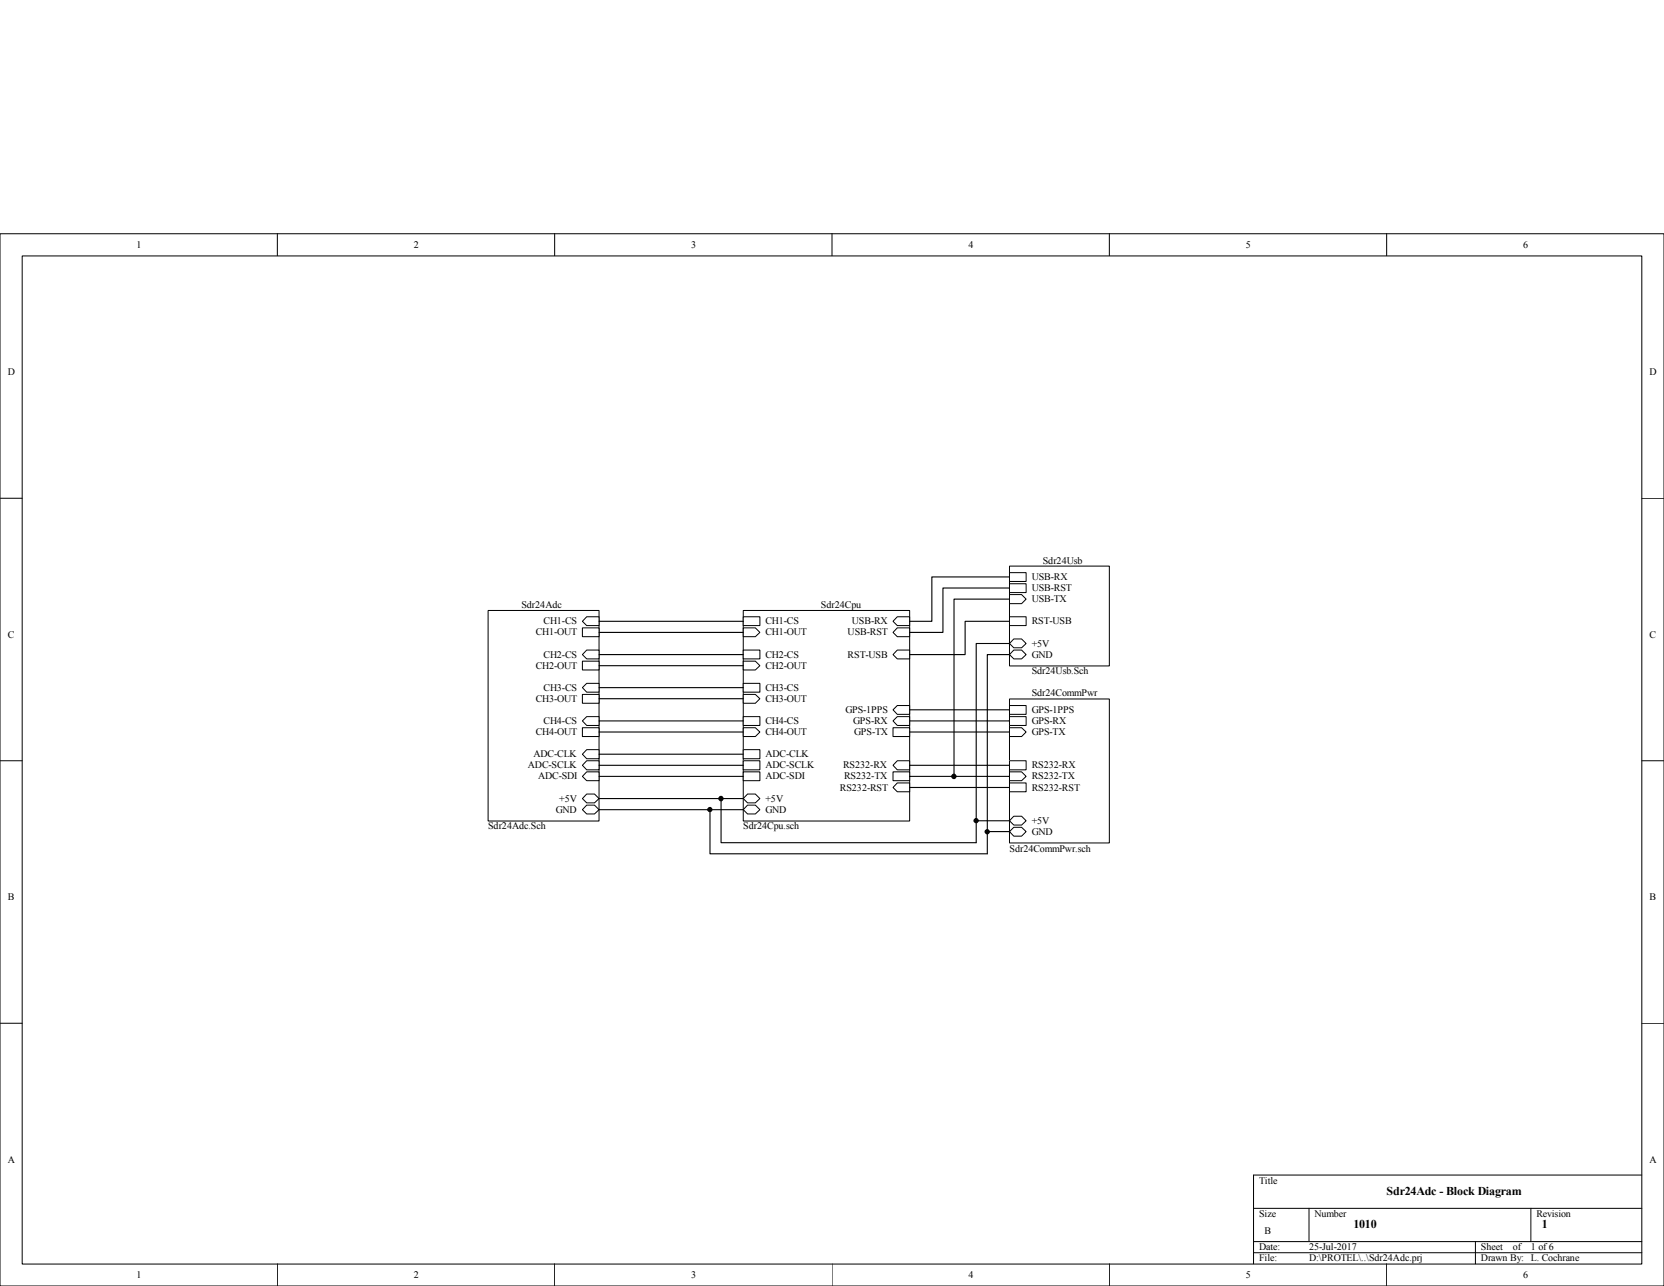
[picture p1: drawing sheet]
<svg xmlns="http://www.w3.org/2000/svg" width="279mm" height="216mm" viewBox="0 0 279 216" stroke-linecap="round" stroke-linejoin="round" font-family="sans-serif">
<g fill="none" stroke="#000" stroke-width=".17">
<path d="M0 39.2h279.4v176.7h-279.4zM46.6 39.2v3.7M93.1 39.2v3.7M139.7 39.2v3.7M186.3 39.2v3.7M232.8 39.2v3.7M3.7 43h272v169.2h-272zM0 83.7h3.7M275.7 83.7h3.7M0 127.7h3.7M275.7 127.7h3.7M0 171.8h3.7"/>
<path d="M275.7 171.8h3.7M275.7 197.3h-65.2v14.9M46.6 212.2v3.7M93.1 212.2v3.7M139.7 212.2v3.7M186.3 212.2v3.7M210.5 202.9h65.2M210.5 208.4h65.2M210.5 210.3h65.2M219.8 202.9v5.5M232.8 212.2v3.7M247.7 208.4v3.8"/>
<path d="M257 202.9v5.5"/>
</g>
<path d="M82 102.5h18.6v35.3h-18.6z" fill="#fff"/>
<path d="M82 102.5h18.6v35.3h-18.6z" fill="none" stroke="#000" stroke-width=".17"/>
<path d="M98.5 133.3h1.3l.8 .8-.8 .7h-1.3l-.7-.7z" fill-rule="evenodd" fill="#fff"/>
<path d="M98.5 133.3h1.3l.8 .8-.8 .7h-1.3l-.7-.7z" fill="none" stroke="#000" stroke-width=".17"/>
<path d="M98.5 103.5h2.1v1.5h-2.1l-.7-.7z" fill-rule="evenodd" fill="#fff"/>
<path d="M98.5 103.5h2.1v1.5h-2.1l-.7-.7z" fill="none" stroke="#000" stroke-width=".17"/>
<path d="M98.5 129.6h2.1v1.5h-2.1l-.7-.8z" fill-rule="evenodd" fill="#fff"/>
<path d="M98.5 129.6h2.1v1.5h-2.1l-.7-.8z" fill="none" stroke="#000" stroke-width=".17"/>
<path d="M97.8 105.4h2.8v1.5h-2.8z" fill-rule="evenodd" fill="#fff"/>
<path d="M97.8 105.4h2.8v1.5h-2.8z" fill="none" stroke="#000" stroke-width=".17"/>
<path d="M98.5 127.7h2.1v1.5h-2.1l-.7-.7z" fill-rule="evenodd" fill="#fff"/>
<path d="M98.5 127.7h2.1v1.5h-2.1l-.7-.7z" fill="none" stroke="#000" stroke-width=".17"/>
<path d="M98.5 109.1h2.1v1.5h-2.1l-.7-.7z" fill-rule="evenodd" fill="#fff"/>
<path d="M98.5 109.1h2.1v1.5h-2.1l-.7-.7z" fill="none" stroke="#000" stroke-width=".17"/>
<path d="M97.8 111h2.8v1.5h-2.8z" fill-rule="evenodd" fill="#fff"/>
<path d="M97.8 111h2.8v1.5h-2.8z" fill="none" stroke="#000" stroke-width=".17"/>
<path d="M97.8 115.4l.7-.7h2.1v1.5h-2.1z" fill-rule="evenodd" fill="#fff"/>
<path d="M97.8 115.4l.7-.7h2.1v1.5h-2.1z" fill="none" stroke="#000" stroke-width=".17"/>
<path d="M97.8 116.6h2.8v1.5h-2.8z" fill-rule="evenodd" fill="#fff"/>
<path d="M97.8 116.6h2.8v1.5h-2.8z" fill="none" stroke="#000" stroke-width=".17"/>
<path d="M98.5 125.9h2.1v1.5h-2.1l-.7-.8z" fill-rule="evenodd" fill="#fff"/>
<path d="M98.5 125.9h2.1v1.5h-2.1l-.7-.8z" fill="none" stroke="#000" stroke-width=".17"/>
<path d="M98.5 135.2h1.3l.8 .7-.8 .8h-1.3l-.7-.8z" fill-rule="evenodd" fill="#fff"/>
<path d="M98.5 135.2h1.3l.8 .7-.8 .8h-1.3l-.7-.8z" fill="none" stroke="#000" stroke-width=".17"/>
<path d="M97.8 121l.7-.7h2.1v1.5h-2.1z" fill-rule="evenodd" fill="#fff"/>
<path d="M97.8 121l.7-.7h2.1v1.5h-2.1z" fill="none" stroke="#000" stroke-width=".17"/>
<path d="M97.8 122.2h2.8v1.5h-2.8z" fill-rule="evenodd" fill="#fff"/>
<path d="M97.8 122.2h2.8v1.5h-2.8z" fill="none" stroke="#000" stroke-width=".17"/>
<path d="M124.8 102.5h27.9v35.3h-27.9z" fill="#fff"/>
<path d="M124.8 102.5h27.9v35.3h-27.9z" fill="none" stroke="#000" stroke-width=".17"/>
<path d="M150.7 131.4h2v1.5h-2l-.8-.7z" fill-rule="evenodd" fill="#fff"/>
<path d="M150.7 131.4h2v1.5h-2l-.8-.7z" fill="none" stroke="#000" stroke-width=".17"/>
<path d="M125.5 135.2h1.3l.8 .7-.8 .8h-1.3l-.7-.8z" fill-rule="evenodd" fill="#fff"/>
<path d="M125.5 135.2h1.3l.8 .7-.8 .8h-1.3l-.7-.8z" fill="none" stroke="#000" stroke-width=".17"/>
<path d="M124.8 116.6h2l.8 .7-.8 .8h-2z" fill-rule="evenodd" fill="#fff"/>
<path d="M124.8 116.6h2l.8 .7-.8 .8h-2z" fill="none" stroke="#000" stroke-width=".17"/>
<path d="M124.8 111h2l.8 .8-.8 .7h-2z" fill-rule="evenodd" fill="#fff"/>
<path d="M124.8 111h2l.8 .8-.8 .7h-2z" fill="none" stroke="#000" stroke-width=".17"/>
<path d="M124.8 105.4h2l.8 .8-.8 .7h-2z" fill-rule="evenodd" fill="#fff"/>
<path d="M124.8 105.4h2l.8 .8-.8 .7h-2z" fill="none" stroke="#000" stroke-width=".17"/>
<path d="M149.9 122.2h2.8v1.5h-2.8z" fill-rule="evenodd" fill="#fff"/>
<path d="M149.9 122.2h2.8v1.5h-2.8z" fill="none" stroke="#000" stroke-width=".17"/>
<path d="M149.9 121l.8-.7h2v1.5h-2z" fill-rule="evenodd" fill="#fff"/>
<path d="M149.9 121l.8-.7h2v1.5h-2z" fill="none" stroke="#000" stroke-width=".17"/>
<path d="M150.7 127.7h2v1.5h-2l-.8-.7z" fill-rule="evenodd" fill="#fff"/>
<path d="M150.7 127.7h2v1.5h-2l-.8-.7z" fill="none" stroke="#000" stroke-width=".17"/>
<path d="M149.9 119.2l.8-.8h2v1.5h-2z" fill-rule="evenodd" fill="#fff"/>
<path d="M149.9 119.2l.8-.8h2v1.5h-2z" fill="none" stroke="#000" stroke-width=".17"/>
<path d="M150.7 103.5h2v1.5h-2l-.8-.7z" fill-rule="evenodd" fill="#fff"/>
<path d="M150.7 103.5h2v1.5h-2l-.8-.7z" fill="none" stroke="#000" stroke-width=".17"/>
<path d="M150.7 105.4h2v1.5h-2l-.8-.7z" fill-rule="evenodd" fill="#fff"/>
<path d="M150.7 105.4h2v1.5h-2l-.8-.7z" fill="none" stroke="#000" stroke-width=".17"/>
<path d="M124.8 125.9h2.8v1.5h-2.8z" fill-rule="evenodd" fill="#fff"/>
<path d="M124.8 125.9h2.8v1.5h-2.8z" fill="none" stroke="#000" stroke-width=".17"/>
<path d="M124.8 103.5h2.8v1.5h-2.8z" fill-rule="evenodd" fill="#fff"/>
<path d="M124.8 103.5h2.8v1.5h-2.8z" fill="none" stroke="#000" stroke-width=".17"/>
<path d="M124.8 109.1h2.8v1.5h-2.8z" fill-rule="evenodd" fill="#fff"/>
<path d="M124.8 109.1h2.8v1.5h-2.8z" fill="none" stroke="#000" stroke-width=".17"/>
<path d="M124.8 114.7h2.8v1.5h-2.8z" fill-rule="evenodd" fill="#fff"/>
<path d="M124.8 114.7h2.8v1.5h-2.8z" fill="none" stroke="#000" stroke-width=".17"/>
<path d="M124.8 127.7h2.8v1.5h-2.8z" fill-rule="evenodd" fill="#fff"/>
<path d="M124.8 127.7h2.8v1.5h-2.8z" fill="none" stroke="#000" stroke-width=".17"/>
<path d="M124.8 129.6h2.8v1.5h-2.8z" fill-rule="evenodd" fill="#fff"/>
<path d="M124.8 129.6h2.8v1.5h-2.8z" fill="none" stroke="#000" stroke-width=".17"/>
<path d="M124.8 122.2h2l.8 .7-.8 .8h-2z" fill-rule="evenodd" fill="#fff"/>
<path d="M124.8 122.2h2l.8 .7-.8 .8h-2z" fill="none" stroke="#000" stroke-width=".17"/>
<path d="M124.8 120.3h2.8v1.5h-2.8z" fill-rule="evenodd" fill="#fff"/>
<path d="M124.8 120.3h2.8v1.5h-2.8z" fill="none" stroke="#000" stroke-width=".17"/>
<path d="M149.9 129.6h2.8v1.5h-2.8z" fill-rule="evenodd" fill="#fff"/>
<path d="M149.9 129.6h2.8v1.5h-2.8z" fill="none" stroke="#000" stroke-width=".17"/>
<path d="M125.5 133.3h1.3l.8 .8-.8 .7h-1.3l-.7-.7z" fill-rule="evenodd" fill="#fff"/>
<path d="M125.5 133.3h1.3l.8 .8-.8 .7h-1.3l-.7-.7z" fill="none" stroke="#000" stroke-width=".17"/>
<path d="M150.7 109.1h2v1.5h-2l-.8-.7z" fill-rule="evenodd" fill="#fff"/>
<path d="M150.7 109.1h2v1.5h-2l-.8-.7z" fill="none" stroke="#000" stroke-width=".17"/>
<path d="M100.6 104.3h24.2M100.6 106.2h24.2M100.6 109.9h24.2M100.6 111.8h24.2M100.6 115.4h24.2M100.6 117.3h24.2M100.6 126.6h24.2M100.6 128.5h24.2M100.6 130.3h24.2M100.6 134.1h24.2M100.6 135.9h24.2" fill="none" stroke="#000" stroke-width=".19"/>
<path d="M169.5 117.4h16.8v24.1h-16.8z" fill="#fff"/>
<path d="M169.5 117.3h16.8v24.2h-16.8z" fill="none" stroke="#000" stroke-width=".17"/>
<path d="M169.5 129.6h2l.8 .7-.8 .8h-2z" fill-rule="evenodd" fill="#fff"/>
<path d="M169.5 129.6h2l.8 .7-.8 .8h-2z" fill="none" stroke="#000" stroke-width=".17"/>
<path d="M169.5 131.4h2.8v1.5h-2.8z" fill-rule="evenodd" fill="#fff"/>
<path d="M169.5 131.4h2.8v1.5h-2.8z" fill="none" stroke="#000" stroke-width=".17"/>
<path d="M169.5 127.7h2.8v1.5h-2.8z" fill-rule="evenodd" fill="#fff"/>
<path d="M169.5 127.7h2.8v1.5h-2.8z" fill="none" stroke="#000" stroke-width=".17"/>
<path d="M169.5 118.4h2.8v1.5h-2.8z" fill-rule="evenodd" fill="#fff"/>
<path d="M169.5 118.4h2.8v1.5h-2.8z" fill="none" stroke="#000" stroke-width=".17"/>
<path d="M169.5 120.3h2.8v1.5h-2.8z" fill-rule="evenodd" fill="#fff"/>
<path d="M169.5 120.3h2.8v1.5h-2.8z" fill="none" stroke="#000" stroke-width=".17"/>
<path d="M169.5 122.2h2l.8 .7-.8 .8h-2z" fill-rule="evenodd" fill="#fff"/>
<path d="M169.5 122.2h2l.8 .7-.8 .8h-2z" fill="none" stroke="#000" stroke-width=".17"/>
<path d="M169.5 139.6l.7-.7h1.3l.8 .7-.8 .8h-1.3z" fill-rule="evenodd" fill="#fff"/>
<path d="M169.5 139.6l.7-.7h1.3l.8 .7-.8 .8h-1.3z" fill="none" stroke="#000" stroke-width=".17"/>
<path d="M170.2 137h1.3l.8 .8-.8 .7h-1.3l-.7-.7z" fill-rule="evenodd" fill="#fff"/>
<path d="M170.2 137h1.3l.8 .8-.8 .7h-1.3l-.7-.7z" fill="none" stroke="#000" stroke-width=".17"/>
<path d="M119.2 135.9v7.4h46.6M121.1 134.1v7.4h42.8" fill="none" stroke="#000" stroke-width=".19"/>
<path d="M169.5 95.1h16.8v16.7h-16.8z" fill="#fff"/>
<path d="M169.5 95h16.8v16.8h-16.8z" fill="none" stroke="#000" stroke-width=".17"/>
<path d="M169.5 96.1h2.8v1.5h-2.8z" fill-rule="evenodd" fill="#fff"/>
<path d="M169.5 96.1h2.8v1.5h-2.8z" fill="none" stroke="#000" stroke-width=".17"/>
<path d="M169.5 99.8h2l.8 .8-.8 .7h-2z" fill-rule="evenodd" fill="#fff"/>
<path d="M169.5 99.8h2l.8 .8-.8 .7h-2z" fill="none" stroke="#000" stroke-width=".17"/>
<path d="M169.5 98h2.8v1.5h-2.8z" fill-rule="evenodd" fill="#fff"/>
<path d="M169.5 98h2.8v1.5h-2.8z" fill="none" stroke="#000" stroke-width=".17"/>
<path d="M170.2 107.3h1.3l.8 .7-.8 .8h-1.3l-.7-.8z" fill-rule="evenodd" fill="#fff"/>
<path d="M170.2 107.3h1.3l.8 .7-.8 .8h-1.3l-.7-.8z" fill="none" stroke="#000" stroke-width=".17"/>
<path d="M170.2 109.1h1.3l.8 .8-.8 .7h-1.3l-.7-.7z" fill-rule="evenodd" fill="#fff"/>
<path d="M170.2 109.1h1.3l.8 .8-.8 .7h-1.3l-.7-.7z" fill="none" stroke="#000" stroke-width=".17"/>
<path d="M169.5 103.5h2.8v1.5h-2.8z" fill-rule="evenodd" fill="#fff"/>
<g fill="none" stroke="#000" stroke-width=".17">
<path d="M169.5 103.5h2.8v1.5h-2.8z"/>
<circle cx="119.2" cy="135.9" r=".36"/>
<circle cx="121" cy="134.1" r=".37"/>
<circle cx="160.2" cy="130.3" r=".37"/>
<circle cx="163.9" cy="137.8" r=".36"/>
<circle cx="165.8" cy="139.6" r=".36"/>
</g>
<g fill="none" stroke="#000" stroke-width=".19">
<path d="M169.5 96.9h-13v7.4h-3.8M169.5 98.7h-11.2v7.5h-5.6M152.7 119.2h16.8M169.5 108h-5.6v33.5M169.5 109.9h-3.7v33.4M169.5 100.6h-9.3v29.7M169.5 104.3h-7.4v5.6h-9.4M100.6 121h24.2M100.6 122.9h24.2M152.7 121h16.8M152.7 122.9h16.8M152.7 128.5h16.8"/>
<path d="M152.7 130.3h16.8M152.7 132.2h16.8M163.9 137.8h5.6M165.8 139.6h3.7"/>
</g>
<g fill="#000">
<circle cx="119.2" cy="135.9" r=".36"/>
<circle cx="121" cy="134.1" r=".37"/>
<circle cx="160.2" cy="130.3" r=".37"/>
<circle cx="163.9" cy="137.8" r=".36"/>
<circle cx="165.8" cy="139.6" r=".36"/>
</g>
<g font-size="2">
<text x="232.8" y="200.6">Sdr24Adc - Block Diagram</text>
<text x="227.2" y="206.2">1010</text>
<text x="258.9" y="206.2">1</text>
</g>
<g font-size="1.7">
<text x="22.9" y="41.6">1</text>
<text x="69.5" y="41.6">2</text>
<text x="116" y="41.6">3</text>
<text x="162.6" y="41.6">4</text>
<text x="209.2" y="41.6">5</text>
<text x="255.7" y="41.6">6</text>
<text x="1.3" y="63">D</text>
<text x="277" y="63">D</text>
<text x="175.1" y="94.6">Sdr24Usb</text>
<text x="173.2" y="97.4">USB-RX</text>
<text x="173.2" y="101.1">USB-TX</text>
<text x="173.2" y="99.3">USB-RST</text>
<text x="1.3" y="107.1">C</text>
<text x="87.5" y="102.1">Sdr24Adc</text>
<text x="90" y="106.7">CH1-OUT</text>
<text x="91.3" y="104.8">CH1-CS</text>
<text x="128.5" y="106.7">CH1-OUT</text>
<text x="128.5" y="104.8">CH1-CS</text>
<text x="137.8" y="102.1">Sdr24Cpu</text>
<text x="142.3" y="106.7">USB-RST</text>
<text x="143" y="104.8">USB-RX</text>
<text x="173.2" y="104.8">RST-USB</text>
<text x="277" y="107.1">C</text>
<text x="90" y="112.3">CH2-OUT</text>
<text x="91.3" y="110.4">CH2-CS</text>
<text x="128.5" y="112.3">CH2-OUT</text>
<text x="128.5" y="110.4">CH2-CS</text>
<text x="142.3" y="110.4">RST-USB</text>
<text x="173.2" y="108.5">+5V</text>
<text x="173.2" y="110.4">GND</text>
<text x="173.2" y="113.2">Sdr24Usb.Sch</text>
<text x="90" y="117.9">CH3-OUT</text>
<text x="91.3" y="116">CH3-CS</text>
<text x="128.5" y="117.9">CH3-OUT</text>
<text x="128.5" y="116">CH3-CS</text>
<text x="141.9" y="119.7">GPS-1PPS</text>
<text x="173.2" y="119.7">GPS-1PPS</text>
<text x="173.2" y="116.9">Sdr24CommPwr</text>
<text x="90" y="123.4">CH4-OUT</text>
<text x="91.3" y="121.6">CH4-CS</text>
<text x="128.5" y="123.4">CH4-OUT</text>
<text x="128.5" y="121.6">CH4-CS</text>
<text x="143.3" y="121.6">GPS-RX</text>
<text x="143.4" y="123.4">GPS-TX</text>
<text x="173.2" y="121.6">GPS-RX</text>
<text x="173.2" y="123.4">GPS-TX</text>
<text x="88.6" y="129">ADC-SCLK</text>
<text x="89.6" y="127.2">ADC-CLK</text>
<text x="90.3" y="130.9">ADC-SDI</text>
<text x="128.5" y="127.2">ADC-CLK</text>
<text x="128.5" y="129">ADC-SCLK</text>
<text x="128.5" y="130.9">ADC-SDI</text>
<text x="141.6" y="129">RS232-RX</text>
<text x="141.7" y="130.9">RS232-TX</text>
<text x="173.2" y="130.9">RS232-TX</text>
<text x="173.2" y="129">RS232-RX</text>
<text x="93.3" y="136.4">GND</text>
<text x="93.9" y="134.6">+5V</text>
<text x="128.5" y="136.4">GND</text>
<text x="128.5" y="134.6">+5V</text>
<text x="141" y="132.7">RS232-RST</text>
<text x="173.2" y="132.7">RS232-RST</text>
<text x="82" y="139.2">Sdr24Adc.Sch</text>
<text x="124.8" y="139.2">Sdr24Cpu.sch</text>
<text x="169.5" y="143">Sdr24CommPwr.sch</text>
<text x="173.2" y="140.2">GND</text>
<text x="173.2" y="138.3">+5V</text>
<text x="1.3" y="151.1">B</text>
<text x="277" y="151.1">B</text>
<text x="1.3" y="195.2">A</text>
<text x="277" y="195.2">A</text>
<text x="211.4" y="198.8">Title</text>
<text x="211.4" y="204.3">Size</text>
<text x="211.4" y="209.9">Date:</text>
<text x="212.3" y="207.1">B</text>
<text x="219.8" y="209.9">25-Jul-2017</text>
<text x="220.7" y="204.3">Number</text>
<text x="248.7" y="209.9">Sheet</text>
<text x="254" y="209.9">of</text>
<text x="257" y="209.9">1 of 6</text>
<text x="258" y="204.3">Revision</text>
<text x="22.9" y="214.5">1</text>
<text x="69.5" y="214.5">2</text>
<text x="116" y="214.5">3</text>
<text x="162.6" y="214.5">4</text>
<text x="209.2" y="214.5">5</text>
<text x="211.4" y="211.8">File:</text>
<text x="219.8" y="211.8">D:\PROTEL\..\Sdr24Adc.prj</text>
<text x="248.7" y="211.8">Drawn By: L. Cochrane</text>
<text x="255.7" y="214.5">6</text>
</g>
</svg>
